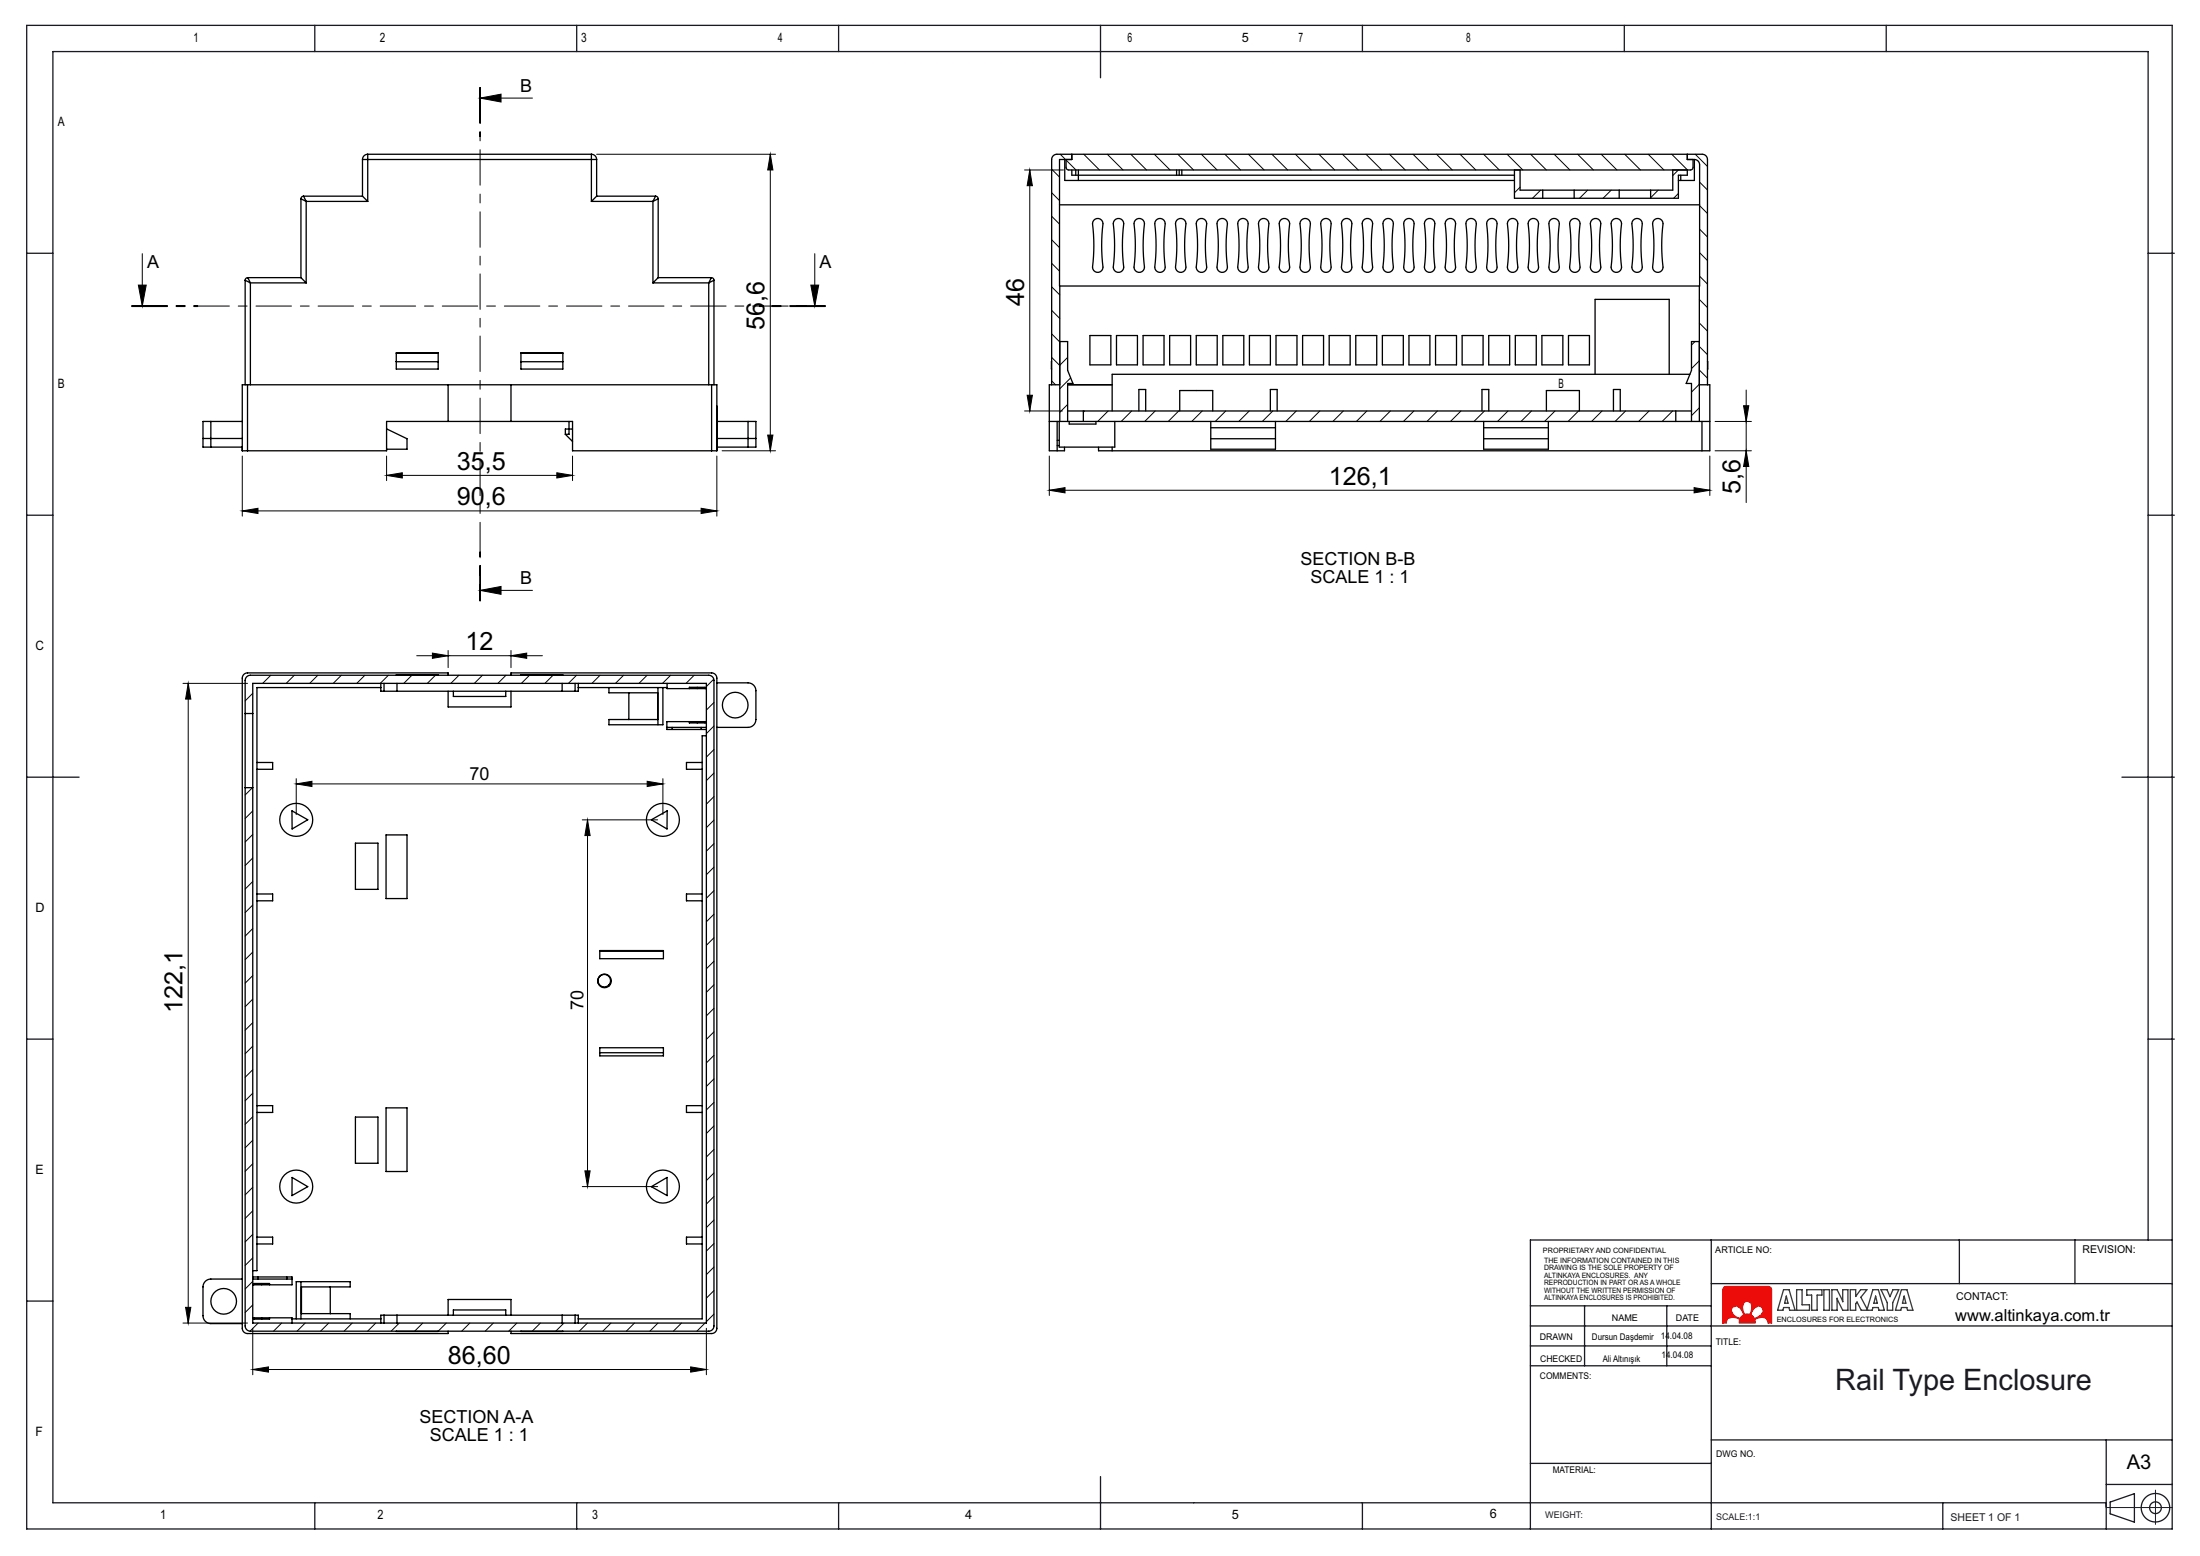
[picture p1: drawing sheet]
<svg xmlns="http://www.w3.org/2000/svg" width="420mm" height="297mm" viewBox="0 0 420 297" stroke-linecap="round" stroke-linejoin="round" font-family="sans-serif">
<path d="M329.1 245.7l.4-.2h8.2l.4 .2 .1 .4v6.5h-.7v-.3l-.3-.7-.8-.2-1.4 .5 .1 .7h-3.1l.1-.8-1.4-.4-.9 .3-.2 .9h-.7v-6.5zM330.8 249.5l.7-.2 .7 .4 .7 1.3-.7 .6-.6-.2-.7-.4-.4-.9zM333 248.6l.6-.2 .7 .3 .2 .8-.5 1.4h-.9l-.4-1.4zM334.9 249.7l.9-.4 .6 .2 .2 .8-.4 .7-1.3 .6-.6-.6z" fill="none" stroke="#e03800" stroke-width=".19"/>
<g fill="none" stroke="#1a1a24" stroke-width=".25">
<path d="M5.1 4.8h409.6v287h-409.6zM60.1 4.8v5M110.1 4.8v5M160.1 4.8v5M210.1 4.8v10M260.1 4.8v5M310.1 4.8v5M360.1 4.8v5M5.1 48.3h5M410.1 48.3h5M5.1 98.3h5M410.1 98.3h5"/>
<path d="M5.1 148.3h10M405.1 148.3h10M5.1 198.3h5M410.1 198.3h5M326.7 236.7v55.1M374.1 236.6v8.4M396.1 236.6v8.4M410.1 236.7v-226.9h-400v277h392M414.7 236.7h-122.5v55.1M5.1 248.3h5M292.2 249.3h34.5M292.2 253.1h122.5"/>
<path d="M292.2 256.9h34.5M302.5 249.3v11.4M318.2 249.3v11.4M326.7 245h88M292.2 260.7h34.5M292.2 279.3h34.5M326.7 274.8h88M402.1 274.8v17M60.1 286.8v5M110.1 286.8v5M160.1 286.8v5M210.1 281.8v10"/>
<path d="M260.1 286.8v5M370.9 286.8v5M402.1 283.3h12.6"/>
</g>
<path d="M334.9 249.7l.1-.1a.93 .93 0 0 1 1.5 .1 .93 .93 0 0 1-.4 1.4l-.6 .3a.52 .52 0 0 1-.5 .2 .52 .52 0 0 1-.4-.4 .54 .54 0 0 1-.3-.5 .54 .54 0 0 1 .2-.5zM330.8 249.5a1.27 1.27 0 0 1 1.9 .9 .48 .48 0 0 1 .1 .5 .48 .48 0 0 1-.4 .4 .54 .54 0 0 1-.4 .3 .54 .54 0 0 1-.5-.2l-.6-.5a.92 .92 0 0 1-.1-1.4zM329.1 245.7l-.2 .4v6.5h.7v-.3a1.18 1.18 0 0 1 1.8-.8l.1 .1a.45 .45 0 0 1 .5 .5v.5h3.1v-.4a.4 .4 0 0 1 0-.4 .4 .4 0 0 1 .4-.2l.7-.2 .7 .1 .5 .4 .1 .7h.7v-6.5l-.1-.4-.4-.2h-8.2zM333 248.6l.6-.2 .6 .3 .3 .8-.2 .9a.44 .44 0 0 1-.2 .4 .44 .44 0 0 1-.5 0h-.1a.43 .43 0 0 1-.5 0 .43 .43 0 0 1-.2-.5l-.1-.9z" fill-rule="evenodd" fill="#f00"/>
<g fill="none" stroke="#000" stroke-width=".19">
<path d="M91.7 18.7l4-.7v1.5zM91.7 18.7h10M113.9 29.4h34.2M147.1 29.4l.5 3h-1zM147.1 29.4v56.6M195.6 32.4h7.4M196.6 32.4l.5 3h-1zM196.6 32.4v46M200.8 36.8l1.5 1.5M200.8 32.3l1.5 1.5M202.4 29.4l1 1M203.5 30.6l1.9 1.8"/>
<path d="M206.9 29.4l3 3M211.4 29.4l3 3M215.9 29.4l3 3M220.4 29.4l3 3M224.9 29.4l3 3M229.4 29.4l3 3M233.8 29.4l3 3M238.3 29.4l3 3M242.8 29.4l3 3M247.3 29.4l3 3M251.8 29.4l3 3M256.3 29.4l3 3"/>
<path d="M260.8 29.4l3 3M265.3 29.4l3 3M269.8 29.4l3 3M274.3 29.4l3 3M278.7 29.4l3 3M283.2 29.4l3 3M287.7 29.4l3 3M290.2 35.7l-1.1 1.1M292.2 29.4l3 3M294.1 36.3l-1.5 1.5M296.7 29.4l3 3M301.2 29.4l3 3"/>
<path d="M303.1 36.3l-1.6 1.5M305.7 29.4l3 3M307.6 36.3l-1.6 1.5M310.2 29.4l3 3M314.7 29.4l3 3M316.6 36.3l-1.5 1.4M319.2 29.4l3 3M320.4 32.4l-1.1 1.1M320.4 36.9l-.9 .9M323.6 29.4l2.4 2.4M324.5 39.3l1.5 1.5M324.5 34.8l1.5 1.5"/>
<path d="M26.4 54.4h1.5l-.7 4zM27.2 48.4v10M154.8 54.4h1.5l-.8 4zM155.5 48.4v10M200.8 59.2l1.5 1.6M200.8 54.7l1.5 1.6M200.8 50.3l1.5 1.5M200.8 45.8l1.5 1.5M200.8 41.3l1.5 1.5M324.4 57.2l1.6 1.5M324.5 52.7l1.5 1.5M324.5 48.2l1.5 1.5"/>
<path d="M324.5 43.7l1.5 1.5M195.6 78.4h7.2M196.1 75.4h1l-.5 3zM200.8 72.7l.7 .7M200.8 68.2l1.5 1.6M200.8 63.7l1.5 1.6M202.4 65.2h-.1M203.8 68.2l-1.5 1.5M203.8 77.2l-1.5 1.5M204.4 72.1l-2.1 2.1M207.1 78.4l-.3 .3M211.6 78.4l-2 2"/>
<path d="M216 78.4l-2 2M220.5 78.4l-2 2M225 78.4l-2 2M229.5 78.4l-2 2M234 78.4l-2 2M238.5 78.4l-2 2M243 78.4l-2 2M247.5 78.4l-2 2M252 78.4l-2 2M256.5 78.4l-2 2M260.9 78.4l-2 2M265.4 78.4l-2 2"/>
<path d="M269.9 78.4l-2 2M274.4 78.4l-2 2M278.9 78.4l-2 2M283.4 78.4l-2 2M287.9 78.4l-2 2M292.4 78.4l-2 2M296.9 78.4l-2 2M301.4 78.4l-2 2M305.8 78.4l-2 2M310.3 78.4l-2 2M314.8 78.4l-2 2M319.3 78.4l-2 2"/>
<path d="M323.6 65.2l-.7 .7M324.4 68.9l-1.5 1.5M324.4 73.3l-1.5 1.5M324.4 77.8l-1.5 1.5M324.4 70.6l1.6 1.6M324.4 66.1l1.6 1.6M324.4 61.7l1.6 1.5M332.9 77.4h1l-.5 3zM333.4 74.4v21.5M46.3 97.5l3-.5v1zM46.3 87v11.5M46.3 97.5h90.6"/>
<path d="M73.8 90.7l3-.5v1zM73.8 87v4.7M73.8 90.7h35.5M106.3 90.2l3 .5-3 .5zM109.3 87v4.7M133.9 97l3 .5-3 .5zM136.9 87v11.5M137.9 86h10.2M146.6 83h1l-.5 3zM200.3 93.6l3-.5v1zM200.3 87v7.6M200.3 93.6h126.1"/>
<path d="M323.4 93.1l3 .5-3 .5zM326.4 87v7.6M327.4 86h7M327.4 80.4h7M333.4 86l.5 3h-1zM91.7 112.7l4-.8v1.5zM91.7 112.7h10M34.9 130.4h12.4M35.9 130.4l.5 3h-1zM35.9 130.4v122.1M48.3 132.3l-1.5 1.5M51.7 128.9l-1.6 1.5"/>
<path d="M56.2 128.9l-1.6 1.5M60.7 128.9l-1.6 1.5M65.2 128.9l-1.6 1.5M69.7 128.9l-1.6 1.5M74.1 128.9l-1.5 1.5M78.6 128.9l-1.5 1.5M79.6 125.2h24M82.6 124.7l3 .5-3 .5zM83.1 128.9l-1.5 1.5M85.6 124.2v3.2M87.6 128.9l-1.5 1.5M92.1 128.9l-1.5 1.5"/>
<path d="M96.6 128.9l-1.6 1.5M97.6 125.2l3-.5v1zM97.6 124.2v3.2M101.1 128.9l-1.6 1.5M105.6 128.9l-1.6 1.5M110.1 128.9l-1.6 1.5M114.6 128.9l-1.6 1.5M119 128.9l-1.5 1.5M123.5 128.9l-1.5 1.5M128 128.9l-1.5 1.5M132.5 128.9l-1.5 1.5M136.3 129.6l-1.4 1.4"/>
<path d="M136.3 134.1l-1.4 1.4M136.3 138.6l-1.4 1.4M48.2 150.3l-1.4 1.4M48.3 154.8l-1.5 1.4M48.3 159.3l-1.5 1.4M56.6 149.6l3-.5v1zM56.6 148.6v6.9M56.6 149.6h70M111.2 156.5h14.4M112.2 156.5l.5 3h-1zM112.2 156.5v70M123.6 149.1l3 .5-3 .5z"/>
<path d="M126.6 148.6v6.9M136.3 143.1l-1.4 1.4M136.3 147.6l-1.4 1.4M136.3 152l-1.4 1.5M136.3 156.5l-1.4 1.5M48.3 163.8l-1.5 1.4M48.3 168.3l-1.5 1.4M48.3 172.7l-1.5 1.5M48.3 177.2l-1.5 1.5M136.3 161l-1.4 1.5M136.3 165.5l-1.4 1.5M136.3 170l-1.4 1.5"/>
<path d="M136.3 174.5l-1.4 1.4M136.3 179l-1.4 1.4M48.3 181.7l-1.5 1.5M48.3 186.2l-1.5 1.5M48.3 190.7l-1.5 1.5M48.3 195.2l-1.5 1.4M48.3 199.7l-1.5 1.4M136.3 183.5l-1.4 1.4M136.3 188l-1.4 1.4M136.3 192.5l-1.4 1.4M136.3 196.9l-1.4 1.5M48.3 204.2l-1.5 1.4"/>
<path d="M48.3 208.7l-1.5 1.4M48.3 213.2l-1.5 1.4M48.3 217.6l-1.5 1.5M136.3 201.4l-1.4 1.5M136.3 205.9l-1.4 1.5M136.3 210.4l-1.4 1.5M136.3 214.9l-1.4 1.5M136.3 219.4l-1.4 1.4M48.3 222.1l-1.5 1.5M48.3 226.6l-1.5 1.5M48.3 231.1l-1.5 1.5M48.3 235.6l-1.5 1.5"/>
<path d="M111.2 226.5h14.4M111.7 223.5h1l-.5 3zM136.3 223.9l-1.4 1.4M136.3 228.4l-1.4 1.4M136.3 232.9l-1.4 1.4M136.3 237.4l-1.4 1.4M34.9 252.5h12.4M35.4 249.5h1l-.5 3zM48.3 253.5v8.9M48.3 240.1l-1.5 1.4M48.3 244.6l-1.5 1.4M48.3 249.1l-1.5 1.4"/>
<path d="M49.3 252.5l-1.6 1.6M53.8 252.5l-1.6 1.6M58.3 252.5l-1.6 1.6M62.8 252.5l-1.6 1.6M67.2 252.5l-1.5 1.6M71.7 252.5l-1.5 1.6M76.2 252.5l-1.5 1.6M80.7 252.5l-1.5 1.6M85.2 252.5l-1.5 1.6M89.7 252.5l-1.6 1.6M94.2 252.5l-1.6 1.6M98.7 252.5l-1.6 1.6"/>
<path d="M103.2 252.5l-1.6 1.6M107.7 252.5l-1.6 1.6M112.1 252.5l-1.5 1.6M116.6 252.5l-1.5 1.6M121.1 252.5l-1.5 1.6M125.6 252.5l-1.5 1.6M130.1 252.5l-1.5 1.6M134.6 252.5l-1.6 1.6M134.9 253.5v8.9M136.3 241.8l-1.4 1.5M136.3 246.3l-1.4 1.5M136.3 250.8l-1.4 1.5"/>
<path d="M48.3 261.4l3-.5v1zM48.3 261.4h86.6M131.9 260.9l3 .5-3 .5z"/>
</g>
<g fill="none" stroke="#1a1a24" stroke-width=".25">
<path d="M402.9 286.7l4.6-1.6v5.4l-4.6-1.6z"/>
<circle cx="411.5" cy="287.8" r="2.72"/>
<circle cx="411.5" cy="287.8" r="1.12"/>
</g>
<path d="M340.5 246.2h1.1l1.1 3.9h-1l-.2-.5h-1l-.1 .5h-1zM341 247.4l.3 1.3h-.6zM343 246.2h1v2.9h1.5v1h-2.5zM344.9 246.2h2.9v1h-.9v2.9h-1v-2.9h-1zM348.2 246.2h1.1v3.9h-1.1zM349.7 246.2h1l1.1 2.4v-2.4h1v3.9h-1l-1.1-2.4v2.4h-1zM356.4 250.1l1.1-3.9h1.1l1.1 3.9h-1l-.1-.5h-1l-.2 .5h-2.1l-.8-1.6-.2 .3v1.3h-1.1v-3.9h1.1v1.3l.9-1.3h1.2l-1.1 1.4 1.3 2.5M358.1 247.4l.3 1.3h-.7zM359.1 246.2h1.2l.5 1.3 .6-1.3h1.1l-1.2 2.4v1.5h-1v-1.5zM363 246.2h1.1l1.1 3.9h-1l-.2-.5h-1l-.1 .5h-1zM363.5 247.4l.3 1.3h-.6z" fill="none" stroke="#383838" stroke-width=".25"/>
<path d="M91.6 16.7v9.3M91.7 16.7v98M91.7 16.7v9.3M25.2 58.4h132.3M25.2 58.5h12.5M25.2 58.3h12.5M157.5 58.5h-12.5M157.5 58.3h-12.5M91.6 114.7v-9.3M91.7 114.7v-9.3" fill="none" stroke="#000" stroke-width=".19" stroke-dasharray="6.8 1.7 1.7 1.7"/>
<path d="M402 287.8h12.7M411.5 284.4v6.6" fill="none" stroke="#1a1a24" stroke-width=".19" stroke-dasharray="15.2 1.7 1.7 1.7"/>
<g fill="#000">
<path d="M91.7 18.7l4-.7v1.5zM91.7 112.7l4-.8v1.5z"/>
<path d="M26.4 54.4h1.5l-.7 4zM154.8 54.4h1.5l-.8 4z"/>
<path d="M46.3 97.5l3-.5v1zM133.9 97l3 .5-3 .5zM73.8 90.7l3-.5v1zM106.3 90.2l3 .5-3 .5z"/>
<path d="M146.6 83h1l-.5 3zM147.1 29.4l.5 3h-1zM196.1 75.4h1l-.5 3zM196.6 32.4l.5 3h-1z"/>
<path d="M200.3 93.6l3-.5v1zM323.4 93.1l3 .5-3 .5z"/>
<path d="M333.4 86l.5 3h-1zM332.9 77.4h1l-.5 3z"/>
<path d="M35.9 130.4l.5 3h-1zM35.4 249.5h1l-.5 3z"/>
<path d="M82.6 124.7l3 .5-3 .5zM97.6 125.2l3-.5v1z"/>
<path d="M56.6 149.6l3-.5v1zM123.6 149.1l3 .5-3 .5z"/>
<path d="M112.2 156.5l.5 3h-1zM111.7 223.5h1l-.5 3z"/>
<path d="M48.3 261.4l3-.5v1zM131.9 260.9l3 .5-3 .5z"/>
</g>
<g fill="none" stroke="#000" stroke-width=".25">
<path d="M57.5 37.9l1 .5M57.5 37.9v15.1M58 37.4l.5 1M58 37.4a.5 .5 0 0 0-.5 .5M58 37.4h11.2M58.5 38.4v15.6M58.5 38.4h11.7M69.2 30.4h1M69.2 37.4l1 1M69.2 30.4v7M70.2 29.4v1M70.2 29.4a1 1 0 0 0-1 1"/>
<path d="M70.2 30.4v8M70.2 30.4h42.7M70.2 29.4h42.7M112.9 30.4h1M112.9 29.4v1M112.9 29.4a1 1 0 0 1 1 1M112.9 38.4h11.8M112.9 30.4v8M113.9 37.4l-1 1M113.9 30.4v7M113.9 37.4h11.3M124.7 38.4v15.6"/>
<path d="M125.2 37.4l-.5 1M125.2 37.4a.5 .5 0 0 1 .5 .5M125.7 37.9l-1 .5M125.7 37.9v15.1M202.3 39.1h122.2M203.3 30.4v4h85.8M203.5 30.4v1.5a.5 .5 0 0 0 .5 .5h118.7a.5 .5 0 0 0 .5-.5v-1.5M204.6 29.4v1h-2.3v24.2h122.2v-23.2a1 1 0 0 0-1-1M204.6 32.4v1h84.5M205.4 32.4v1M205.9 32.4v2M224.6 32.4v1"/>
<path d="M225.1 32.4v1M225.6 32.4v1M289.1 32.4v5.4h5.4M290.2 32.4v3.9h4.3M294.5 37.8h6M294.5 36.3h6M294.5 36.3v1.5M300.5 37.8h8.6M300.5 36.3h8.6M300.5 36.3v1.5M309.1 37.8h6M309.1 36.3h6"/>
<path d="M309.1 36.3v1.5M315.1 36.3v1.5M319.3 32.4v3.9h-4.2M320.9 33.4v1M322.1 29.4v1h1.4M322.1 32.4v1h-1.7v4.4h-5.3M323.5 30.4v4h-3.1M46.8 53.5l1 .5M46.8 53.5v19.9M47.3 53l.5 1M47.3 53a.5 .5 0 0 0-.5 .5M47.3 53h10.2"/>
<path d="M47.8 54v19.4M47.8 54h10.7M57.5 53l1 1M124.7 54h10.6M125.7 53l-1 1M125.7 53h10.1M135.3 54v19.4M135.8 53l-.5 1M135.8 53a.5 .5 0 0 1 .5 .5M136.3 53.5l-1 .5M136.3 53.5v19.9M202.3 54.6v25.8"/>
<path d="M208.8 42.1a1 1 0 0 1 1.1-.3 1 1 0 0 1 .7 .9 41.4 41.4 0 0 0-.1 8.6 1 1 0 0 1-1.1 .7 1 1 0 0 1-.8-1 41.4 41.4 0 0 0 0-8.6zM212.8 42.1a1 1 0 0 1 1.1-.3 1 1 0 0 1 .6 .9 41.4 41.4 0 0 0 0 8.6 1 1 0 0 1-1.1 .7 1 1 0 0 1-.9-1 41.4 41.4 0 0 0 .1-8.6zM216.7 42.1a1 1 0 0 1 1.1-.3 1 1 0 0 1 .7 .9 41.4 41.4 0 0 0-.1 8.6 1 1 0 0 1-1.1 .7 1 1 0 0 1-.8-1 41.4 41.4 0 0 0 .1-8.6zM220.7 42.1a1 1 0 0 1 1.1-.3 1 1 0 0 1 .7 .9 41.4 41.4 0 0 0-.1 8.6 1 1 0 0 1-1.1 .7 1 1 0 0 1-.8-1 41.4 41.4 0 0 0 0-8.6zM224.6 42.1a1 1 0 0 1 1.2-.3 1 1 0 0 1 .6 .9 41.4 41.4 0 0 0 0 8.6 1 1 0 0 1-1.2 .7 1 1 0 0 1-.8-1 41.4 41.4 0 0 0 .1-8.6zM228.6 42.1a1 1 0 0 1 1.1-.3 1 1 0 0 1 .7 .9 41.4 41.4 0 0 0-.1 8.6 1 1 0 0 1-1.1 .7 1 1 0 0 1-.8-1 41.4 41.4 0 0 0 0-8.6zM232.6 42.1a1 1 0 0 1 1.1-.3 1 1 0 0 1 .6 .9 41.4 41.4 0 0 0 0 8.6 1 1 0 0 1-1.1 .7 1 1 0 0 1-.9-1 41.4 41.4 0 0 0 .1-8.6zM236.5 42.1a1 1 0 0 1 1.1-.3 1 1 0 0 1 .7 .9 41.4 41.4 0 0 0-.1 8.6 1 1 0 0 1-1.1 .7 1 1 0 0 1-.8-1 41.4 41.4 0 0 0 .1-8.6zM240.5 42.1a1 1 0 0 1 1.1-.3 1 1 0 0 1 .7 .9 41.4 41.4 0 0 0-.1 8.6 1 1 0 0 1-1.1 .7 1 1 0 0 1-.8-1 41.4 41.4 0 0 0 0-8.6zM244.4 42.1a1 1 0 0 1 1.2-.3 1 1 0 0 1 .6 .9 41.4 41.4 0 0 0 0 8.6 1 1 0 0 1-1.2 .7 1 1 0 0 1-.8-1 41.4 41.4 0 0 0 .1-8.6zM248.4 42.1a1 1 0 0 1 1.1-.3 1 1 0 0 1 .7 .9 41.4 41.4 0 0 0-.1 8.6 1 1 0 0 1-1.1 .7 1 1 0 0 1-.8-1 41.4 41.4 0 0 0 0-8.6zM252.4 42.1a1 1 0 0 1 1.1-.3 1 1 0 0 1 .6 .9 41.4 41.4 0 0 0 0 8.6 1 1 0 0 1-1.1 .7 1 1 0 0 1-.9-1 41.4 41.4 0 0 0 .1-8.6z"/>
<path d="M256.3 42.1a1 1 0 0 1 1.1-.3 1 1 0 0 1 .7 .9 41.4 41.4 0 0 0-.1 8.6 1 1 0 0 1-1.1 .7 1 1 0 0 1-.8-1 41.4 41.4 0 0 0 .1-8.6zM260.3 42.1a1 1 0 0 1 1.1-.3 1 1 0 0 1 .7 .9 41.4 41.4 0 0 0-.1 8.6 1 1 0 0 1-1.1 .7 1 1 0 0 1-.8-1 41.4 41.4 0 0 0 0-8.6zM264.2 42.1a1 1 0 0 1 1.2-.3 1 1 0 0 1 .6 .9 41.4 41.4 0 0 0 0 8.6 1 1 0 0 1-1.2 .7 1 1 0 0 1-.8-1 41.4 41.4 0 0 0 .1-8.6zM268.2 42.1a1 1 0 0 1 1.1-.3 1 1 0 0 1 .7 .9 41.4 41.4 0 0 0-.1 8.6 1 1 0 0 1-1.1 .7 1 1 0 0 1-.8-1 41.4 41.4 0 0 0 0-8.6zM272.2 42.1a1 1 0 0 1 1.1-.3 1 1 0 0 1 .6 .9 41.4 41.4 0 0 0 0 8.6 1 1 0 0 1-1.1 .7 1 1 0 0 1-.9-1 41.4 41.4 0 0 0 .1-8.6zM276.1 42.1a1 1 0 0 1 1.1-.3 1 1 0 0 1 .7 .9 41.4 41.4 0 0 0-.1 8.6 1 1 0 0 1-1.1 .7 1 1 0 0 1-.8-1 41.4 41.4 0 0 0 .1-8.6zM280.1 42.1a1 1 0 0 1 1.1-.3 1 1 0 0 1 .7 .9 41.4 41.4 0 0 0-.1 8.6 1 1 0 0 1-1.1 .7 1 1 0 0 1-.8-1 41.4 41.4 0 0 0 0-8.6zM284 42.1a1 1 0 0 1 1.2-.3 1 1 0 0 1 .6 .9 41.4 41.4 0 0 0 0 8.6 1 1 0 0 1-1.2 .7 1 1 0 0 1-.8-1 41.4 41.4 0 0 0 .1-8.6zM288 42.1a1 1 0 0 1 1.1-.3 1 1 0 0 1 .7 .9 41.4 41.4 0 0 0-.1 8.6 1 1 0 0 1-1.1 .7 1 1 0 0 1-.8-1 41.4 41.4 0 0 0 0-8.6zM292 42.1a1 1 0 0 1 1.1-.3 1 1 0 0 1 .6 .9 41.4 41.4 0 0 0 0 8.6 1 1 0 0 1-1.1 .7 1 1 0 0 1-.9-1 41.4 41.4 0 0 0 .1-8.6zM295.9 42.1a1 1 0 0 1 1.1-.3 1 1 0 0 1 .7 .9 41.4 41.4 0 0 0-.1 8.6 1 1 0 0 1-1.1 .7 1 1 0 0 1-.8-1 41.4 41.4 0 0 0 .1-8.6zM299.9 42.1a1 1 0 0 1 1.1-.3 1 1 0 0 1 .7 .9 41.4 41.4 0 0 0-.1 8.6 1 1 0 0 1-1.1 .7 1 1 0 0 1-.8-1 41.4 41.4 0 0 0 0-8.6z"/>
<path d="M303.8 42.1a1 1 0 0 1 1.2-.3 1 1 0 0 1 .6 .9 41.4 41.4 0 0 0 0 8.6 1 1 0 0 1-1.2 .7 1 1 0 0 1-.8-1 41.4 41.4 0 0 0 .1-8.6zM307.8 42.1a1 1 0 0 1 1.1-.3 1 1 0 0 1 .7 .9 41.4 41.4 0 0 0-.1 8.6 1 1 0 0 1-1.1 .7 1 1 0 0 1-.8-1 41.3 41.3 0 0 0 0-8.6zM311.8 42.1a1 1 0 0 1 1.1-.3 1 1 0 0 1 .6 .9 41.4 41.4 0 0 0 0 8.6 1 1 0 0 1-1.1 .7 1 1 0 0 1-.9-1 41.4 41.4 0 0 0 .1-8.6zM315.7 42.1a1 1 0 0 1 1.1-.3 1 1 0 0 1 .7 .9 41.4 41.4 0 0 0-.1 8.6 1 1 0 0 1-1.1 .7 1 1 0 0 1-.8-1 41.4 41.4 0 0 0 .1-8.6zM324.4 54.6v25.8M47.3 73.4h-1v12.6h1M47.3 73.4h88.6M47.3 73.4v12.6M75.7 67.3h8v3.1h-8zM75.7 69h8M75.7 67.4h8M85.6 73.4v7"/>
<path d="M97.6 73.4v7M99.5 67.3h8v3.1h-8zM99.5 69h8M99.5 67.4h8M135.9 73.4h1v12.6h-1M135.9 73.4v12.6M200.8 73.4v-43a1 1 0 0 1 1-1h123.2a1 1 0 0 1 1 1v43M200.8 69v1.4M202.3 73.4h-2v12.6h2.9v-.7M202.3 65.2h1.5v5.5l1 2.5h-1v7.2M203.8 73.4h8.5M203.8 78.4h119.1"/>
<path d="M206.8 78.4v2M208.1 64h4v5.6h-4zM213.1 64h4v5.6h-4zM217.4 78.4v-4.1h1.3v4.1M218.2 64h4v5.6h-4zM223.3 64h4v5.6h-4zM225.2 78.4v-3.9h6.3v3.9M228.4 64h4v5.6h-4zM233.5 64h4v5.6h-4zM238.5 64h4v5.6h-4zM242.5 78.4v-4.1h1.3v4.1M243.6 64h4v5.6h-4z"/>
<path d="M248.7 64h4v5.6h-4zM253.8 64h4v5.6h-4zM258.8 64h4v5.6h-4zM263.9 64h4v5.6h-4zM269 64h4v5.6h-4zM274.1 64h4v5.6h-4zM279.1 64h4v5.6h-4zM282.9 78.4v-4.1h1.3v4.1M284.2 64h4v5.6h-4zM289.3 64h4v5.6h-4zM294.4 64h4v5.6h-4zM295.2 78.4v-3.9h6.3v3.9"/>
<path d="M299.4 64h4v5.6h-4zM304.5 71.4v-14.3h14.2v14.3M308 78.4v-4.1h1.3v4.1M319.9 78.4v2M322.6 71.4h-110.3v7M324.4 73.4h2v12.6h-116.7v-.7M324.4 65.2h-1.5v5.5l-1 2.5h1v7.2M326 69v1.4M38.8 83.7h7.5M40.3 80.4h-1.5v4.9h1.5M40.3 80.4h6M40.3 85.3h6"/>
<path d="M40.3 80.4v4.9M47.3 86h26.5v-5.6h35.5v5.6h26.6M73.8 81.9l3.9 1.8v2h-3.9M107.9 82.9l1.4 1.4M108.6 80.4v2.5h-.7M109.3 81.9h-1.4v1M136.9 83.7h7.4M136.9 80.4h5.9M136.9 85.3h5.9M142.8 80.4h1.5v4.9h-1.5M142.8 80.4v4.9M200.3 80.4h126.1"/>
<path d="M201.8 85h.4M201.8 84h.4M201.8 80.4v5.6M202.2 80.4v4.9h10.6v-4.9M204.1 80.4v.5h5.1v-.5M212.3 85.3v.7M231.1 80.4v5.3h12.4v-5.3M231.1 81.6h12.4M231.1 83.7h12.4M283.2 80.4v5.3h12.4v-5.3M283.2 81.6h12.4M283.2 83.7h12.4"/>
<path d="M324.9 80.4v5.6M46.8 136.2h1.5M47.1 129.2l.7-.3h87.5a1 1 0 0 1 1 1v123.2a1 1 0 0 1-1 1h-87.5a1 1 0 0 1-1-1v-123.2zM48.3 130.4h86.6v122.1h-86.6zM72.7 130.4v1.5h.6M72.7 131.2h-23.6v111.3h-.8M73.3 131.9h2.5M73.3 130.4v1.5M75.7 128.9h8M75.8 130.4v1.5M75.8 131.9h31.5M85.6 128.9v-.5h-38.3a1 1 0 0 0-1 1v124.1a1 1 0 0 0 1 1h38.3v-.4"/>
<path d="M85.6 131.9v3h12v-3M86.6 131.9v1h10v-1M97.6 128.9v-.5h38.3a1 1 0 0 1 1 1v124.1a1 1 0 0 1-1 1h-38.3v-.4M99.5 128.9h8M107.3 131.9h2.5M107.3 130.4v1.5M109.8 130.4v1.5M110.4 130.4v1.5h-.6M110.4 131.2h17M116.3 131.2v1h9.3v5.1h-9.3v1h10.3v-7.1M120.1 132.2v5.1M125.6 131.2v7.1"/>
<path d="M127.3 138.8h7.6M127.4 130.4v1h7.5M128.3 138.8v.4M131.6 131.4v-.2h3v.2M131.6 137.7v.3h3v-.3M133.1 131.2v.2M133.1 137.7v.3M133.9 138.8v.4M134.9 137.7h-7.6v1.5h7.6M136.9 130.3h5.9a1.5 1.5 0 0 1 1.5 1.5v5.5a1.5 1.5 0 0 1-1.5 1.5h-5.9M46.8 150.3h1.5M49.1 145.5h3v1.3h-3"/>
<path d="M55.7 154.8l3.1 1.7-3 1.7zM73.7 159.4h4v12.1h-4zM124.4 156.5l3-1.7-.1 3.4zM134.1 145.5h-3v1.3h3M134.9 140.4h-.8v111.3h-23.7M49.1 170.6h3v1.3h-3M67.9 160.9h4.3v8.9h-4.3zM134.1 170.6h-3v1.3h3M114.2 187.2v.4M114.5 181.5h12.2M114.5 181.4h12.2v1.6h-12.2zM114.5 200h12.2v1.5h-12.2z"/>
<path d="M116.3 187.9v.3M49.1 211h3v1.3h-3M67.9 213.2h4.3v8.8h-4.3zM73.7 211.5h4v12.1h-4zM114.5 200.9h12.2M134.1 211h-3v1.3h3M49.1 236.1h3v1.3h-3M55.8 224.7l3 1.8-3.1 1.7zM124.4 226.5l2.9-1.8 .1 3.5zM134.1 236.1h-3v1.3h3M46.3 244.1h-6a1.5 1.5 0 0 0-1.5 1.5v5.5a1.5 1.5 0 0 0 1.5 1.5h6M48.3 244.1h7.5"/>
<path d="M48.3 243.7h7.5v1.5h-7.5M48.3 251.5h7.5v1M48.5 251.5v.3h3v-.3M48.5 245.2v-.2h3v.2M49.3 243.7v.4M50 245v.2M50 251.5v.3M54.8 243.7v.4M55.8 251.7h16.9M56.6 251.7v-7.1h10.3v1h-9.3v5.1h9.3v1M57.5 244.6v7.1M63.1 245.6v5.1"/>
<path d="M73.3 251h2.5M73.3 251v1.5M73.3 251h-.6v1.5M75.7 254.1h8M75.8 251v1.5M75.8 251h31.5M85.6 251v-3h12v3M86.6 251v-1h10v1M99.5 254.1h8M107.3 251h2.5M107.3 251v1.5M109.8 251v1.5"/>
<path d="M109.8 251h.6v1.5"/>
<circle cx="140.4" cy="134.6" r="2.45"/>
<circle cx="56.6" cy="156.5" r="3.1"/>
<circle cx="126.6" cy="156.5" r="3.1"/>
<circle cx="115.4" cy="187.2" r="1.2"/>
<circle cx="115.4" cy="187.2" r="1.3"/>
<circle cx="56.6" cy="226.5" r="3.2"/>
<circle cx="126.6" cy="226.5" r="3.2"/>
<circle cx="42.7" cy="248.4" r="2.45"/>
</g>
<text font-size="5.6" fill="#1a1a24" x="350.4" y="265.3">Rail Type Enclosure</text>
<g font-size="4.8">
<text x="195.5" y="58.5" transform="rotate(-90 195.5 58.5)">46</text>
<text x="146" y="62.9" transform="rotate(-90 146 62.9)">56,6</text>
<text x="87.2" y="89.7">35,5</text>
<text x="253.7" y="92.5">126,1</text>
<text x="332.3" y="94.3" transform="rotate(-90 332.3 94.3)">5,6</text>
<text x="87.2" y="96.4">90,6</text>
<text x="88.8" y="124.1">12</text>
<text x="34.9" y="193.4" transform="rotate(-90 34.9 193.4)">122,1</text>
<text x="85.5" y="260.3">86,60</text>
</g>
<text font-size="3.9" x="406" y="280.4">A3</text>
<g font-size="3.4">
<text x="99.3" y="17.6">B</text>
<text x="28.1" y="51.1">A</text>
<text x="156.5" y="51.1">A</text>
<text x="248.3" y="107.9">SECTION B-B</text>
<text x="99.3" y="111.6">B</text>
<text x="250.2" y="111.4">SCALE 1 : 1</text>
<text x="89.6" y="148.9">70</text>
<text x="111.4" y="192.8" transform="rotate(-90 111.4 192.8)">70</text>
<text x="80.1" y="271.6">SECTION A-A</text>
<text x="82" y="275.1">SCALE 1 : 1</text>
</g>
<text font-size="3.2" x="373.3" y="252.2">www.altinkaya.com.tr</text>
<g font-size="2.5">
<text x="37" y="8">1</text>
<text x="72.5" y="8">2</text>
<text x="111" y="8">3</text>
<text x="148.5" y="8">4</text>
<text x="215.2" y="8">6</text>
<text x="237.1" y="8.1">5</text>
<text x="247.9" y="8">7</text>
<text x="279.9" y="8">8</text>
<text x="11.1" y="24">A</text>
<text x="11.1" y="74">B</text>
<text x="297.5" y="74">B</text>
<text x="6.8" y="124">C</text>
<text x="6.8" y="174">D</text>
<text x="6.8" y="224">E</text>
<text x="6.8" y="274">F</text>
<text x="30.6" y="290">1</text>
<text x="72.1" y="290">2</text>
<text x="113" y="290">3</text>
<text x="184.3" y="290">4</text>
<text x="235.2" y="290">5</text>
<text x="284.4" y="289.7">6</text>
</g>
<g font-size="2.1">
<text x="397.6" y="239.1">REVISION:</text>
<text x="373.5" y="248.1">CONTACT:</text>
</g>
<text font-size="2.1" fill="#1a1a24" x="372.4" y="290.4">SHEET 1 OF 1</text>
<g font-size="1.8">
<text x="327.5" y="239.1">ARTICLE NO:</text>
<text x="294" y="255.9">DRAWN</text>
<text x="303.9" y="255.9">Dursun Daşdemir</text>
<text x="307.7" y="252.2">NAME</text>
<text x="317.1" y="255.5">14.04.08</text>
<text x="319.9" y="252.2">DATE</text>
<text x="327.5" y="256.8">TITLE:</text>
<text x="294" y="263.2">COMMENTS:</text>
<text x="294" y="259.9">CHECKED</text>
<text x="306" y="259.9">Ali Altınışık</text>
<text x="317.2" y="259.2">14.04.08</text>
<text x="296.4" y="281.2">MATERIAL:</text>
<text x="327.7" y="278.2">DWG NO.</text>
</g>
<g font-size="1.8" fill="#1a1a24">
<text x="295" y="289.7">WEIGHT:</text>
<text x="327.7" y="290.1">SCALE:1:1</text>
</g>
<g font-size="1.4">
<text x="294.6" y="239.1">PROPRIETARY AND CONFIDENTIAL</text>
<text x="294.8" y="241.1">THE INFORMATION CONTAINED IN THIS</text>
<text x="294.8" y="242.5">DRAWING IS THE SOLE PROPERTY OF</text>
<text x="294.8" y="243.9">ALTINKAYA ENCLOSURES. ANY</text>
<text x="294.8" y="245.3">REPRODUCTION IN PART OR AS A WHOLE</text>
<text x="294.8" y="246.7">WITHOUT THE WRITTEN PERMISSION OF</text>
<text x="294.8" y="248.1">ALTINKAYA ENCLOSURES IS PROHIBITED.</text>
<text x="339.2" y="252.4">ENCLOSURES FOR ELECTRONICS</text>
</g>
</svg>
